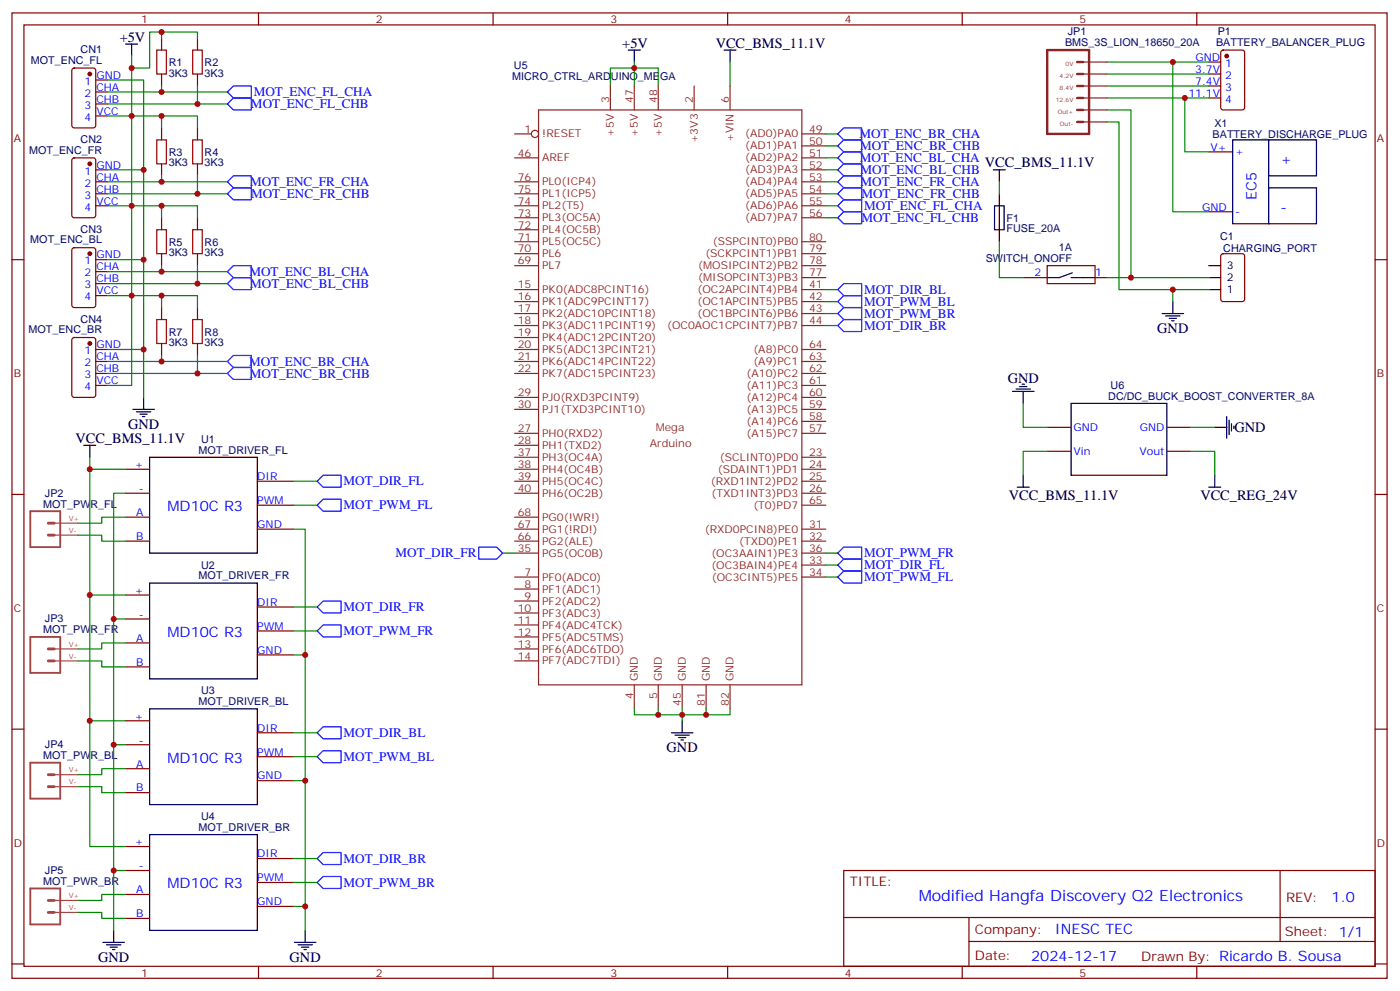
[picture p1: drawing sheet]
<svg xmlns="http://www.w3.org/2000/svg" width="413mm" height="292mm" viewBox="0 0 413 292" stroke-linecap="round" stroke-linejoin="round" font-family="sans-serif">
<g fill="none" stroke="#870000" stroke-width=".35">
<path d="M3.5 3.8h405.4v284.3h-405.4zM7.1 7.3h398.2v277.3h-398.2zM47.6 11.2v3.5M58.2 11.2v3.5M76.2 3.8v3.5M145.3 3.8v3.5M214.5 3.8v3.5M283.6 3.8v3.5M352.8 3.8v3.5M356.3 18.3h3.5M360.1 15l.4-.3h5.7l.6 .5 .1 16.5-.5 .6-5.9 .1-.6-.5-.1-16.4zM21.4 20.2l.5-.2h5.6l.7 .5v16.5l-.4 .6-5.9 .1-.7-.5v-16.5z"/>
<path d="M28.2 23.6h3.5M28.2 27.1h3.5M28.2 30.6h3.5M28.2 34.1h3.5M47.6 21.8v3.5M47.6 37.7v3.5M58.2 21.8v3.5M58.2 37.7v3.5M356.3 28.9h3.5M356.3 25.3h3.5M356.3 21.8h3.5M21.4 46.7l.5-.2h5.6l.7 .4v16.5l-.4 .7h-5.9l-.7-.4v-16.5z"/>
<path d="M28.2 50h3.5M28.2 53.6h3.5M28.2 57.1h3.5M47.6 48.3v3.5M58.2 48.3v3.5M356.3 44.7h7.1M3.5 76.5h3.6M21.4 73.2l.5-.2h5.6l.7 .4v16.5l-.4 .6-5.9 .1-.7-.5v-16.4zM28.2 76.5h3.5M28.2 60.6h3.5M47.6 64.1v3.6M47.6 74.7v3.5"/>
<path d="M58.2 64.1v3.6M58.2 74.7v3.5M308.7 78.2h14.1v5.3h-14.1zM356.3 62.4h7.1M360.1 74.9l.4-.2h5.7l.6 .4 .1 13-.5 .7h-5.9l-.6-.4-.1-13zM405.3 76.5h3.6M21.4 99.6l.5-.2h5.6l.7 .4v16.5l-.4 .7-5.9 .1-.7-.5v-16.5zM28.2 80h3.5M28.2 83.5h3.5M28.2 87.1h3.5M47.6 90.6v3.5M58.2 90.6v3.5"/>
<path d="M301.6 81.8h7.1M322.8 81.8h3.5M28.2 102.9h3.5M28.2 106.5h3.5M28.2 110h3.5M28.2 113.5h3.5M47.6 101.2v3.5M58.2 101.2v3.5M37 138.2h7.1M308.7 125.9h7M308.7 132.9h7M344 125.9h7"/>
<path d="M344 132.9h7M3.5 145.6h3.6M37 145.3h7.1M37 152.3h7.1M37 159.4h7.1M75.8 141.7h10.6M75.8 148.8h10.6M75.8 155.9h10.6M405.3 145.6h3.6M37 175.3h7.1M75.8 178.8h10.6M37 182.3h7.1"/>
<path d="M37 189.4h7.1M37 196.4h7.1M75.8 185.8h10.6M75.8 192.9h10.6M3.5 214.8h3.6M37 212.3h7.1M37 219.4h7.1M75.8 215.8h10.6M405.3 214.8h3.6M37 226.4h7.1M37 233.5h7.1M75.8 222.9h10.6"/>
<path d="M75.8 229.9h10.6M37 249.3h7.1M37 256.4h7.1M75.8 252.9h10.6M75.8 259.9h10.6M248.7 256.4h156.6v28.2h-156.6zM377.3 256.4v20.9M37 263.5h7.1M37 270.5h7.1M75.8 267h10.6M248.7 270.2h156.5M285.6 277.3h119.6"/>
<path d="M285.6 270.2v14.2M3.5 283.9h3.6M76.2 284.6v3.5M145.3 284.6v3.5M214.5 284.6v3.5M283.6 284.6v3.5M352.8 284.6v3.5M405.3 283.9h3.6"/>
</g>
<g fill="none" stroke="#000" stroke-width=".35">
<path d="M37 13h3.6M38.8 13v3.5M185.2 14.7h3.5M187 14.7v3.6M213.4 14.7h3.6M215.2 14.7v3.6M292.8 50h3.5M294.6 50v3.6M294.6 57.1v14.1M363.4 41.2h10.5v24.7h-10.5zM373.9 41.2h14.2v10.6h-14.2zM373.9 55.3h14.2v10.6h-14.2z"/>
<path d="M293.2 60.6h2.8v7.1h-2.8zM356.3 78.2h3.5M315.7 81.8h7.1M316.1 80.4l-3.9 1.4h-3.5M342.5 92.4h6.4M343.6 93.1h4.2M344.7 93.8h2.1M345.4 94.5h.7M345.7 88.8v3.6M356.3 81.8h3.5M356.3 85.3h3.5M42.3 117.1v3.5"/>
<path d="M298.4 115.3h6.4M299.5 114.6h4.2M300.6 113.9h2.1M301.3 113.2h.7M301.6 115.3v3.5M315.7 118.8h28.3v21.2h-28.3zM24.7 131.2h3.5M26.5 131.2v3.5M39.2 120.6h6.3M40.2 121.3h4.2M41.3 122h2.1M42 122.7h.7"/>
<path d="M44.1 134.7h31.7v28.2h-31.7zM301.6 140v3.5M358.1 125.9h3.5M358.1 140v3.5M361.6 122.7v6.3M362.3 123.8v4.2M363 124.8v2.1M363.7 125.5v.7M299.9 143.5h3.5M356.3 143.5h3.5M44.1 171.7h31.7v28.3h-31.7zM44.1 208.8h31.7v28.2h-31.7z"/>
<path d="M197.9 215.8h6.4M199 216.5h4.2M200 217.2h2.1M200.7 217.9h.7M201.1 212.3v3.5M44.1 245.8h31.7v28.2h-31.7zM30.3 277.6h6.4M31.4 278.3h4.2M32.5 279h2.1M33.2 279.7h.7M33.5 274v3.6M86.8 277.6h6.3"/>
<path d="M87.8 278.3h4.3M88.9 279h2.1M89.6 279.7h.7M90 274v3.6"/>
</g>
<g fill="none" stroke="#8c2424" stroke-width=".35">
<path d="M319.3 18.3h7M151.7 39.4h4.9M158.7 32.4h77.7v169.3h-77.7zM179.9 25.3v7.1M187 25.3v7.1M194 25.3v7.1M204.6 25.3v7.1M215.2 25.3v7.1M236.4 39.4h7M319.3 32.4h7M319.3 35.9h7M319.3 28.9h7"/>
<path d="M319.3 25.3h7M319.3 21.8h7M151.7 57.1h7M151.7 53.6h7M151.7 46.5h7M236.4 57.1h7M236.4 53.6h7M236.4 50h7M236.4 46.5h7M236.4 43h7M151.7 64.1h7M151.7 60.6h7"/>
<path d="M151.7 74.7h7M151.7 71.2h7M151.7 67.7h7M151.7 78.2h7M236.4 64.1h7M236.4 60.6h7M236.4 74.7h7M236.4 71.2h7M236.4 78.2h7M151.7 85.3h7M151.7 88.8h7M151.7 92.4h7"/>
<path d="M151.7 95.9h7M151.7 99.4h7M236.4 81.8h7M236.4 85.3h7M236.4 88.8h7M236.4 92.4h7M236.4 95.9h7M151.7 117.1h7M151.7 102.9h7M151.7 106.5h7M151.7 110h7M236.4 117.1h7"/>
<path d="M236.4 102.9h7M236.4 106.5h7M236.4 110h7M236.4 113.5h7M151.7 127.6h7M151.7 131.2h7M151.7 138.2h7M151.7 120.6h7M151.7 134.7h7M236.4 127.6h7M236.4 138.2h7M236.4 120.6h7"/>
<path d="M236.4 124.1h7M236.4 134.7h7M151.7 141.7h7M151.7 145.3h7M151.7 155.9h7M151.7 159.4h7M151.7 152.3h7M236.4 141.7h7M236.4 145.3h7M236.4 148.8h7M236.4 155.9h7M236.4 159.4h7"/>
<path d="M151.7 170h7M151.7 177h7M151.7 173.5h7M151.7 162.9h7M236.4 170h7M236.4 162.9h7M236.4 166.4h7M151.7 184.1h7M151.7 180.6h7M151.7 187.6h7M151.7 191.1h7M151.7 194.7h7"/>
<path d="M187 201.7v7.1M194 201.7v7.1M201.1 201.7v7.1M208.1 201.7v7.1M215.2 201.7v7.1"/>
<circle cx="157.7" cy="39.4" r="1.06"/>
</g>
<path d="M308.7 14.7h12.3v24.7h-12.3zM317.5 18.3h1.8M317.5 28.9h1.8M317.5 32.4h1.8M317.5 35.9h1.8M317.5 21.8h1.8M317.5 25.3h1.8" fill="none" stroke="#8c2424" stroke-width=".71"/>
<g fill="#870000" stroke="#870000" stroke-width=".35">
<circle cx="361.6" cy="16.5" r=".53"/>
<circle cx="26.5" cy="21.8" r=".53"/>
<circle cx="26.5" cy="48.3" r=".53"/>
<circle cx="26.5" cy="74.7" r=".53"/>
<circle cx="26.5" cy="101.2" r=".53"/>
</g>
<path d="M8.9 150.6h8.9v10.5h-8.9zM8.9 187.6h8.9v10.6h-8.9zM8.9 224.6h8.9v10.6h-8.9zM8.9 261.7h8.9v10.6h-8.9z" fill="none" stroke="#a64a4a" stroke-width=".56"/>
<path d="M14.2 154.1h1.8M14.2 157.6h1.8M14.2 191.1h1.8M14.2 194.7h1.8M14.2 228.2h1.8M14.2 231.7h1.8M14.2 265.2h1.8M14.2 268.7h1.8" fill="none" stroke="#a64a4a" stroke-width=".85"/>
<path d="M16 157.6h6.9M16 154.1h6.9M16 194.7h6.9M16 191.1h6.9M16 231.7h6.9M16 228.2h6.9M16 268.7h6.9M16 265.2h6.9" fill="none" stroke="#a64a4a" stroke-width=".35"/>
<g fill="none" stroke="#008700" stroke-width=".35">
<path d="M38.8 16.5v17.6h-7.1M47.6 9.5v1.7M58.2 11.2v-1.7h-14.1v10.5h-5.3M187 18.3v1.7h-7.1v5.3M215.2 18.3v7M326.3 18.3h30M345.7 18.3v44.1h10.6M31.7 23.6h10.6v93.5M31.7 27.1h35.3M31.7 30.6h35.3M47.6 37.7v-3.6h-8.8v26.5h-7.1M47.6 34.1h10.6v3.6"/>
<path d="M47.6 25.3v1.8M58.2 25.3v5.3M187 25.3v-5.3h7v5.3M243.4 39.4h3.5M326.3 35.9h3.5v49.4h26.5M326.3 32.4h7.1v49.4h22.9M326.3 21.8h30M326.3 25.3h30M326.3 28.9h30M349.2 28.9v15.8h7.1M31.7 50h10.6M31.7 53.6h35.3"/>
<path d="M31.7 57.1h35.3M47.6 51.8v1.8M58.2 51.8v5.3M243.4 50h3.5M243.4 53.6h3.5M243.4 57.1h3.5M243.4 43h3.5M243.4 46.5h3.5M294.6 53.6v3.5M31.7 76.5h10.6M47.6 64.1v-3.5h-8.8v26.5h-7.1M47.6 60.6h10.6v3.5"/>
<path d="M47.6 78.2v1.8M58.2 78.2v5.3M243.4 60.6h3.5M243.4 64.1h3.5M294.6 71.2v10.6h7M31.7 80h35.3M31.7 83.5h35.3M47.6 90.6v-3.5h-8.8v26.4h-7.1M47.6 87.1h10.6v3.5M243.4 92.4h3.5M243.4 88.8h3.5M243.4 85.3h3.5"/>
<path d="M243.4 95.9h3.5M326.3 81.8h7.1M345.7 85.3v3.5M31.7 102.9h10.6M31.7 106.5h35.3M31.7 110h35.3M47.6 104.7v1.8M58.2 104.7v5.3M301.6 118.8v7.1h7.1M26.5 134.7v3.5h10.5M26.5 138.2v37.1h10.5M308.7 132.9h-7.1v7.1"/>
<path d="M351 132.9h7.1v7.1M351 125.9h7.1M22.9 157.6h7.1v1.8h7M37 152.3h-7v1.8h-7.1M37 145.3h-3.5v37M86.4 155.9h3.6v37M86.4 148.8h7.1M86.4 141.7h7.1M26.5 175.3v37h10.5M86.4 178.8h7.1M148.2 162.9h3.5M243.4 162.9h3.5"/>
<path d="M243.4 170h3.5M243.4 166.4h3.5M22.9 194.7h7.1v1.7h7M37 189.4h-7v1.7h-7.1M37 182.3h-3.5v37.1M86.4 192.9h3.6v37M86.4 185.8h7.1M26.5 212.3v37h10.5M37 219.4h-3.5v37M86.4 215.8h7.1M187 208.8v1.7h21.1v-1.7M194 208.8v1.7"/>
<path d="M201.1 208.8v3.5M215.2 208.8v1.7h-7.1M22.9 231.7h7.1v1.8h7M37 226.4h-7v1.8h-7.1M86.4 229.9h3.6v37.1M86.4 222.9h7.1M37 256.4h-3.5v17.6M86.4 252.9h7.1M86.4 259.9h7.1M22.9 268.7h7.1v1.8h7M37 263.5h-7v1.7h-7.1M86.4 267h3.6v7"/>
</g>
<g fill="none" stroke="#00f" stroke-width=".35">
<path d="M68.8 25.3h5.3v3.6h-5.3l-1.8-1.8zM68.8 28.9h5.3v3.5h-5.3l-1.8-1.8zM248.7 37.7h5.3v3.5h-5.3l-1.8-1.8zM68.8 51.8h5.3v3.5h-5.3l-1.8-1.7zM68.8 55.3h5.3v3.5h-5.3l-1.8-1.7zM248.7 41.2h5.3v3.5h-5.3l-1.8-1.7zM248.7 44.7h5.3v3.6h-5.3l-1.8-1.8zM248.7 48.3h5.3v3.5h-5.3l-1.8-1.8zM248.7 51.8h5.3v3.5h-5.3l-1.8-1.7zM248.7 55.3h5.3v3.5h-5.3l-1.8-1.7zM248.7 58.8h5.3v3.6h-5.3l-1.8-1.8zM68.8 78.2h5.3v3.6h-5.3l-1.8-1.8z"/>
<path d="M248.7 62.4h5.3v3.5h-5.3l-1.8-1.8zM68.8 81.8h5.3v3.5h-5.3l-1.8-1.8zM248.7 90.6h5.3v3.5h-5.3l-1.8-1.7zM248.7 87.1h5.3v3.5h-5.3l-1.8-1.8zM248.7 94.1h5.3v3.5h-5.3l-1.8-1.7zM248.7 83.5h5.3v3.6h-5.3l-1.8-1.8zM68.8 104.7h5.3v3.5h-5.3l-1.8-1.7zM68.8 108.2h5.3v3.6h-5.3l-1.8-1.8zM95.2 140h5.3v3.5h-5.3l-1.7-1.8zM95.2 147h5.3v3.6h-5.3l-1.7-1.8zM95.2 177h5.3v3.6h-5.3l-1.7-1.8zM141.1 161.1h5.3l1.8 1.8-1.8 1.8h-5.3z"/>
<path d="M248.7 161.1h5.3v3.6h-5.3l-1.8-1.8zM248.7 168.2h5.3v3.5h-5.3l-1.8-1.7zM248.7 164.7h5.3v3.5h-5.3l-1.8-1.8zM95.2 184.1h5.3v3.5h-5.3l-1.7-1.8zM95.2 214.1h5.3v3.5h-5.3l-1.7-1.8zM95.2 221.1h5.3v3.5h-5.3l-1.7-1.7zM93.5 259.9l1.7-1.7h5.3v3.5h-5.3zM95.2 251.1h5.3v3.5h-5.3l-1.7-1.7z"/>
</g>
<path d="M46.2 14.7h2.8v7.1h-2.8zM56.8 14.7h2.8v7.1h-2.8zM46.2 41.2h2.8v7.1h-2.8zM56.8 41.2h2.8v7.1h-2.8zM46.2 67.7h2.8v7h-2.8zM56.8 67.7h2.8v7h-2.8zM46.2 94.1h2.8v7.1h-2.8zM56.8 94.1h2.8v7.1h-2.8z" fill="none" stroke="#a10000" stroke-width=".35"/>
<g fill="#c00">
<circle cx="42.3" cy="50" r=".88"/>
<circle cx="42.3" cy="76.5" r=".88"/>
<circle cx="42.3" cy="102.9" r=".88"/>
<circle cx="38.8" cy="34.1" r=".88"/>
<circle cx="38.8" cy="60.6" r=".88"/>
<circle cx="38.8" cy="87.1" r=".88"/>
<circle cx="26.5" cy="138.2" r=".88"/>
<circle cx="26.5" cy="175.3" r=".88"/>
<circle cx="26.5" cy="212.3" r=".88"/>
<circle cx="33.5" cy="256.4" r=".88"/>
<circle cx="33.5" cy="219.4" r=".88"/>
<circle cx="33.5" cy="182.3" r=".88"/>
<circle cx="90" cy="267" r=".88"/>
<circle cx="90" cy="229.9" r=".88"/>
<circle cx="90" cy="192.9" r=".88"/>
<circle cx="187" cy="20" r=".88"/>
<circle cx="201.1" cy="210.5" r=".88"/>
<circle cx="194" cy="210.5" r=".88"/>
<circle cx="208.1" cy="210.5" r=".88"/>
<circle cx="349.3" cy="28.9" r=".88"/>
<circle cx="345.7" cy="18.3" r=".88"/>
<circle cx="345.7" cy="85.3" r=".88"/>
<circle cx="333.4" cy="81.8" r=".88"/>
<circle cx="38.8" cy="20" r=".88"/>
<circle cx="47.6" cy="9.5" r=".88"/>
<circle cx="47.6" cy="27.1" r=".88"/>
<circle cx="58.2" cy="30.6" r=".88"/>
<circle cx="47.6" cy="34.1" r=".88"/>
<circle cx="47.6" cy="53.6" r=".88"/>
<circle cx="58.2" cy="57.1" r=".88"/>
<circle cx="47.6" cy="60.6" r=".88"/>
<circle cx="47.6" cy="80" r=".88"/>
<circle cx="58.2" cy="83.5" r=".88"/>
<circle cx="47.6" cy="87.1" r=".88"/>
<circle cx="47.6" cy="106.5" r=".88"/>
<circle cx="58.2" cy="110" r=".88"/>
</g>
<text font-size="4.6" fill="#00f" x="270.8" y="265.4">Modified Hangfa Discovery Q2 Electronics</text>
<g font-size="4.2">
<text x="35.3" y="12.3">+5V</text>
<text x="183.4" y="14">+5V</text>
<text x="211" y="14">VCC_BMS_11.1V</text>
<text x="290.3" y="49.3">VCC_BMS_11.1V</text>
<text x="341.1" y="98">GND</text>
<text x="297" y="112.8">GND</text>
<text x="22.2" y="130.5">VCC_BMS_11.1V</text>
<text x="37.7" y="126.2">GND</text>
<text x="363.9" y="127.3">GND</text>
<text x="297.4" y="147.4">VCC_BMS_11.1V</text>
<text x="353.8" y="147.4">VCC_REG_24V</text>
<text x="196.5" y="221.5">GND</text>
<text x="28.9" y="283.2">GND</text>
<text x="85.4" y="283.2">GND</text>
</g>
<g font-size="4.2" fill="#00f">
<text x="377.5" y="48.3">+</text>
<text x="370.4" y="58.8" transform="rotate(-90 370.4 58.8)">EC5</text>
<text x="377.5" y="62.4">-</text>
<text x="49.4" y="150.6">MD10C R3</text>
<text x="49.4" y="187.6">MD10C R3</text>
<text x="49.4" y="224.6">MD10C R3</text>
<text x="49.4" y="261.7">MD10C R3</text>
<text x="392.5" y="265.7">1.0</text>
<text x="310.9" y="275.2">INESC TEC</text>
<text x="304" y="283">2024-12-17</text>
</g>
<g font-size="3.9" fill="#00f">
<text x="74.8" y="28.4">MOT_ENC_FL_CHA</text>
<text x="74" y="31.9">MOT_ENC_FL_CHB</text>
<text x="253.4" y="40.7">MOT_ENC_BR_CHA</text>
<text x="253.4" y="47.7">MOT_ENC_BL_CHA</text>
<text x="253.6" y="44.2">MOT_ENC_BR_CHB</text>
<text x="253.7" y="51.3">MOT_ENC_BL_CHB</text>
<text x="73.8" y="54.9">MOT_ENC_FR_CHA</text>
<text x="74" y="58.4">MOT_ENC_FR_CHB</text>
<text x="253.7" y="54.9">MOT_ENC_FR_CHA</text>
<text x="253.9" y="58.4">MOT_ENC_FR_CHB</text>
<text x="253.9" y="65.4">MOT_ENC_FL_CHB</text>
<text x="254.7" y="61.9">MOT_ENC_FL_CHA</text>
<text x="73.5" y="81.3">MOT_ENC_BL_CHA</text>
<text x="73.8" y="84.8">MOT_ENC_BL_CHB</text>
<text x="254.7" y="86.6">MOT_DIR_BL</text>
<text x="254.7" y="93.6">MOT_PWM_BR</text>
<text x="254.7" y="90.1">MOT_PWM_BL</text>
<text x="254.7" y="97.1">MOT_DIR_BR</text>
<text x="73.4" y="107.7">MOT_ENC_BR_CHA</text>
<text x="73.7" y="111.2">MOT_ENC_BR_CHB</text>
<text x="101.2" y="143">MOT_DIR_FL</text>
<text x="101.2" y="150.1">MOT_PWM_FL</text>
<text x="116.6" y="164.2">MOT_DIR_FR</text>
<text x="254.7" y="164.2">MOT_PWM_FR</text>
<text x="254.7" y="167.7">MOT_DIR_FL</text>
<text x="254.7" y="171.2">MOT_PWM_FL</text>
<text x="101.2" y="180">MOT_DIR_FR</text>
<text x="101.2" y="187.1">MOT_PWM_FR</text>
<text x="101.2" y="217.1">MOT_DIR_BL</text>
<text x="101.2" y="224.1">MOT_PWM_BL</text>
<text x="101.2" y="254.1">MOT_DIR_BR</text>
<text x="101.2" y="261.2">MOT_PWM_BR</text>
</g>
<g font-size="3.9" fill="#800">
<text x="250.5" y="261">TITLE:</text>
<text x="379.1" y="265.7">REV:</text>
<text x="287.4" y="275.2">Company:</text>
<text x="378.7" y="275.8">Sheet: 1/1</text>
<text x="287.4" y="282.9">Date:</text>
<text x="336.4" y="282.9">Drawn By: Ricardo B. Sousa</text>
</g>
<g font-size="3.2" fill="#800">
<text x="41.6" y="6.8">1</text>
<text x="110.8" y="6.8">2</text>
<text x="179.9" y="6.8">3</text>
<text x="249.1" y="6.8">4</text>
<text x="318.2" y="6.8">5</text>
<text x="4.1" y="41.9">A</text>
<text x="405.9" y="41.9">A</text>
<text x="4.1" y="111.1">B</text>
<text x="405.9" y="111.1">B</text>
<text x="4.1" y="180.2">C</text>
<text x="405.9" y="180.2">C</text>
<text x="4.1" y="249.3">D</text>
<text x="405.9" y="249.3">D</text>
<text x="41.6" y="287.6">1</text>
<text x="110.8" y="287.6">2</text>
<text x="179.9" y="287.6">3</text>
<text x="249.1" y="287.6">4</text>
<text x="318.2" y="287.6">5</text>
</g>
<g font-size="3.2" fill="#000080">
<text x="314.8" y="10.4">JP1</text>
<text x="359" y="10.4">P1</text>
<text x="23.8" y="15.6">CN1</text>
<text x="313.9" y="13.7">BMS_3S_LION_18650_20A</text>
<text x="358.5" y="13.6">BATTERY_BALANCER_PLUG</text>
<text x="9.1" y="18.8">MOT_ENC_FL</text>
<text x="49.7" y="22.6">3K3</text>
<text x="49.7" y="19.4">R1</text>
<text x="60.3" y="22.6">3K3</text>
<text x="60.3" y="19.4">R2</text>
<text x="151" y="23.6">MICRO_CTRL_ARDUINO_MEGA</text>
<text x="151.5" y="20.3">U5</text>
<text x="357.5" y="40.6">BATTERY_DISCHARGE_PLUG</text>
<text x="358" y="37.4">X1</text>
<text x="8.6" y="45.3">MOT_ENC_FR</text>
<text x="23.8" y="42.1">CN2</text>
<text x="49.7" y="45.9">R3</text>
<text x="60.3" y="45.9">R4</text>
<text x="49.7" y="49">3K3</text>
<text x="60.3" y="49">3K3</text>
<text x="296.7" y="65.3">F1</text>
<text x="8.9" y="71.7">MOT_ENC_BL</text>
<text x="23.8" y="68.5">CN3</text>
<text x="296.7" y="68.4">FUSE_20A</text>
<text x="359.6" y="70.6">C1</text>
<text x="49.7" y="75.5">3K3</text>
<text x="49.7" y="72.4">R5</text>
<text x="60.3" y="75.5">3K3</text>
<text x="60.3" y="72.4">R6</text>
<text x="290.6" y="77.2">SWITCH_ONOFF</text>
<text x="312.1" y="74.1">1A</text>
<text x="360.6" y="74.1">CHARGING_PORT</text>
<text x="23.8" y="95">CN4</text>
<text x="8.4" y="98.2">MOT_ENC_BR</text>
<text x="49.7" y="101.9">3K3</text>
<text x="49.7" y="98.8">R7</text>
<text x="60.3" y="101.9">3K3</text>
<text x="60.3" y="98.8">R8</text>
<text x="326.7" y="117.8">DC/DC_BUCK_BOOST_CONVERTER_8A</text>
<text x="327.4" y="114.6">U6</text>
<text x="59.3" y="130.5">U1</text>
<text x="58.6" y="133.6">MOT_DRIVER_FL</text>
<text x="12.8" y="149.5">MOT_PWR_FL</text>
<text x="13.3" y="146.3">JP2</text>
<text x="59.3" y="167.5">U2</text>
<text x="58.6" y="170.7">MOT_DRIVER_FR</text>
<text x="13.3" y="183.3">JP3</text>
<text x="12.8" y="186.5">MOT_PWR_FR</text>
<text x="58.6" y="207.7">MOT_DRIVER_BL</text>
<text x="59.3" y="204.5">U3</text>
<text x="13.3" y="220.4">JP4</text>
<text x="12.8" y="223.6">MOT_PWR_BL</text>
<text x="58.6" y="244.8">MOT_DRIVER_BR</text>
<text x="59.3" y="241.6">U4</text>
<text x="13.3" y="257.4">JP5</text>
<text x="12.8" y="260.6">MOT_PWR_BR</text>
</g>
<g font-size="3.2" fill="#00f">
<text x="352.4" y="17.9">GND</text>
<text x="28.4" y="23.2">GND</text>
<text x="352.3" y="21.4">3.7V</text>
<text x="361.1" y="23.2">2</text>
<text x="361.1" y="19.7">1</text>
<text x="24.9" y="25">1</text>
<text x="24.9" y="28.5">2</text>
<text x="28.4" y="26.7">CHA</text>
<text x="350.3" y="28.5">11.1V</text>
<text x="352.3" y="25">7.4V</text>
<text x="361.1" y="26.7">3</text>
<text x="24.9" y="32">3</text>
<text x="24.9" y="35.6">4</text>
<text x="28.4" y="30.3">CHB</text>
<text x="28.4" y="33.8">VCC</text>
<text x="361.1" y="30.3">4</text>
<text x="356.8" y="44.4">V+</text>
<text x="364.1" y="45.8">+</text>
<text x="24.9" y="51.4">1</text>
<text x="28.4" y="49.7">GND</text>
<text x="28.4" y="53.2">CHA</text>
<text x="24.9" y="55">2</text>
<text x="24.9" y="58.5">3</text>
<text x="28.4" y="56.7">CHB</text>
<text x="24.9" y="62">4</text>
<text x="28.4" y="60.3">VCC</text>
<text x="354.3" y="62">GND</text>
<text x="364.1" y="63.4">-</text>
<text x="24.9" y="77.9">1</text>
<text x="28.4" y="76.1">GND</text>
<text x="24.9" y="81.4">2</text>
<text x="28.4" y="79.7">CHA</text>
<text x="28.4" y="83.2">CHB</text>
<text x="304.9" y="81.4">2</text>
<text x="322.8" y="81.4">1</text>
<text x="24.9" y="84.9">3</text>
<text x="24.9" y="88.5">4</text>
<text x="28.4" y="86.7">VCC</text>
<text x="24.9" y="104.4">1</text>
<text x="24.9" y="107.9">2</text>
<text x="28.4" y="102.6">GND</text>
<text x="28.4" y="106.1">CHA</text>
<text x="24.9" y="111.4">3</text>
<text x="28.4" y="109.6">CHB</text>
<text x="28.4" y="113.2">VCC</text>
<text x="24.9" y="114.9">4</text>
<text x="316.4" y="126.9">GND</text>
<text x="336" y="126.9">GND</text>
<text x="39.7" y="137.9">+</text>
<text x="316.4" y="134">Vin</text>
<text x="335.9" y="134">Vout</text>
<text x="75.8" y="141.4">DIR</text>
<text x="40.9" y="144.9">-</text>
<text x="75.8" y="148.4">PWM</text>
<text x="40.2" y="152">A</text>
<text x="75.8" y="155.5">GND</text>
<text x="40.2" y="159">B</text>
<text x="39.7" y="174.9">+</text>
<text x="75.8" y="178.4">DIR</text>
<text x="40.9" y="182">-</text>
<text x="75.8" y="185.5">PWM</text>
<text x="40.2" y="189">A</text>
<text x="40.2" y="196.1">B</text>
<text x="75.8" y="192.5">GND</text>
<text x="39.7" y="211.9">+</text>
<text x="75.8" y="215.5">DIR</text>
<text x="40.9" y="219">-</text>
<text x="40.2" y="226.1">A</text>
<text x="75.8" y="222.5">PWM</text>
<text x="40.2" y="233.1">B</text>
<text x="75.8" y="229.6">GND</text>
<text x="39.7" y="249">+</text>
<text x="40.9" y="256">-</text>
<text x="75.8" y="252.5">DIR</text>
<text x="40.2" y="263.1">A</text>
<text x="75.8" y="259.6">PWM</text>
<text x="75.8" y="266.6">GND</text>
<text x="40.2" y="270.2">B</text>
</g>
<g font-size="3.2" fill="#8d2323">
<text x="179.6" y="30.3" transform="rotate(-90 179.6 30.3)">3</text>
<text x="186.6" y="30.3" transform="rotate(-90 186.6 30.3)">47</text>
<text x="193.7" y="30.3" transform="rotate(-90 193.7 30.3)">48</text>
<text x="204.3" y="30.3" transform="rotate(-90 204.3 30.3)">2</text>
<text x="214.8" y="30.3" transform="rotate(-90 214.8 30.3)">6</text>
<text x="154.6" y="39.1">1</text>
<text x="159.8" y="40.5">!RESET</text>
<text x="181" y="40.2" transform="rotate(-90 181 40.2)">+5V</text>
<text x="188" y="40.2" transform="rotate(-90 188 40.2)">+5V</text>
<text x="195.1" y="40.2" transform="rotate(-90 195.1 40.2)">+5V</text>
<text x="216.3" y="41.9" transform="rotate(-90 216.3 41.9)">+VIN</text>
<text x="219.7" y="40.5">(AD0)PA0</text>
<text x="238.5" y="39.1">49</text>
<text x="152.6" y="46.1">46</text>
<text x="159.8" y="47.6">AREF</text>
<text x="205.7" y="42.2" transform="rotate(-90 205.7 42.2)">+3V3</text>
<text x="219.7" y="47.6">(AD2)PA2</text>
<text x="219.7" y="44">(AD1)PA1</text>
<text x="238.5" y="46.1">51</text>
<text x="238.5" y="42.6">50</text>
<text x="152.6" y="53.2">76</text>
<text x="219.7" y="51.1">(AD3)PA3</text>
<text x="238.5" y="53.2">53</text>
<text x="238.5" y="49.7">52</text>
<text x="152.6" y="56.7">75</text>
<text x="159.8" y="54.6">PL0(ICP4)</text>
<text x="159.8" y="58.1">PL1(ICP5)</text>
<text x="219.7" y="58.1">(AD5)PA5</text>
<text x="219.7" y="54.6">(AD4)PA4</text>
<text x="238.5" y="56.7">54</text>
<text x="152.6" y="60.3">74</text>
<text x="152.6" y="63.8">73</text>
<text x="159.8" y="61.7">PL2(T5)</text>
<text x="159.8" y="65.2">PL3(OC5A)</text>
<text x="219.7" y="65.2">(AD7)PA7</text>
<text x="219.7" y="61.7">(AD6)PA6</text>
<text x="238.5" y="63.8">56</text>
<text x="238.5" y="60.3">55</text>
<text x="152.6" y="67.3">72</text>
<text x="152.6" y="70.8">71</text>
<text x="159.8" y="68.7">PL4(OC5B)</text>
<text x="238.5" y="70.8">80</text>
<text x="152.6" y="74.4">70</text>
<text x="152.6" y="77.9">69</text>
<text x="159.8" y="72.2">PL5(OC5C)</text>
<text x="159.8" y="75.8">PL6</text>
<text x="207.9" y="75.8">(SCKPCINT1)PB1</text>
<text x="210.2" y="72.2">(SSPCINT0)PB0</text>
<text x="238.5" y="74.4">79</text>
<text x="238.5" y="77.9">78</text>
<text x="159.8" y="79.3">PL7</text>
<text x="205.8" y="82.8">(MISOPCINT3)PB3</text>
<text x="205.8" y="79.3">(MOSIPCINT2)PB2</text>
<text x="238.5" y="81.4">77</text>
<text x="152.6" y="84.9">15</text>
<text x="152.6" y="88.5">16</text>
<text x="159.8" y="86.4">PK0(ADC8PCINT16)</text>
<text x="159.8" y="89.9">PK1(ADC9PCINT17)</text>
<text x="205.6" y="86.4">(OC2APCINT4)PB4</text>
<text x="205.6" y="89.9">(OC1APCINT5)PB5</text>
<text x="238.5" y="84.9">41</text>
<text x="238.5" y="88.5">42</text>
<text x="152.6" y="92">17</text>
<text x="152.6" y="95.5">18</text>
<text x="159.8" y="93.4">PK2(ADC10PCINT18)</text>
<text x="205.6" y="93.4">(OC1BPCINT6)PB6</text>
<text x="238.5" y="92">43</text>
<text x="238.5" y="95.5">44</text>
<text x="152.6" y="99.1">19</text>
<text x="159.8" y="96.9">PK3(ADC11PCINT19)</text>
<text x="159.8" y="100.5">PK4(ADC12PCINT20)</text>
<text x="196.7" y="96.9">(OC0AOC1CPCINT7)PB7</text>
<text x="152.6" y="102.6">20</text>
<text x="152.6" y="106.1">21</text>
<text x="159.8" y="104">PK5(ADC13PCINT21)</text>
<text x="159.8" y="107.5">PK6(ADC14PCINT22)</text>
<text x="222.1" y="104">(A8)PC0</text>
<text x="222.1" y="107.5">(A9)PC1</text>
<text x="238.5" y="102.6">64</text>
<text x="238.5" y="106.1">63</text>
<text x="152.6" y="109.6">22</text>
<text x="159.8" y="111.1">PK7(ADC15PCINT23)</text>
<text x="220.1" y="111.1">(A10)PC2</text>
<text x="238.5" y="109.6">62</text>
<text x="238.5" y="113.2">61</text>
<text x="152.6" y="116.7">29</text>
<text x="159.8" y="118.1">PJ0(RXD3PCINT9)</text>
<text x="220.1" y="114.6">(A11)PC3</text>
<text x="220.1" y="118.1">(A12)PC4</text>
<text x="238.5" y="116.7">60</text>
<text x="152.6" y="120.2">30</text>
<text x="159.8" y="121.6">PJ1(TXD3PCINT10)</text>
<text x="220.1" y="121.6">(A13)PC5</text>
<text x="220.1" y="125.2">(A14)PC6</text>
<text x="238.5" y="120.2">59</text>
<text x="238.5" y="123.8">58</text>
<text x="152.6" y="127.3">27</text>
<text x="152.6" y="130.8">28</text>
<text x="159.8" y="128.7">PH0(RXD2)</text>
<text x="191.6" y="131.5">Arduino</text>
<text x="193.3" y="126.9">Mega</text>
<text x="220.1" y="128.7">(A15)PC7</text>
<text x="238.5" y="127.3">57</text>
<text x="152.6" y="137.9">38</text>
<text x="152.6" y="134.3">37</text>
<text x="159.8" y="132.2">PH1(TXD2)</text>
<text x="159.8" y="135.7">PH3(OC4A)</text>
<text x="212.2" y="135.7">(SCLINT0)PD0</text>
<text x="238.5" y="134.3">23</text>
<text x="238.5" y="137.9">24</text>
<text x="152.6" y="141.4">39</text>
<text x="159.8" y="139.3">PH4(OC4B)</text>
<text x="159.8" y="142.8">PH5(OC4C)</text>
<text x="209.5" y="142.8">(RXD1INT2)PD2</text>
<text x="211.6" y="139.3">(SDAINT1)PD1</text>
<text x="238.5" y="141.4">25</text>
<text x="152.6" y="144.9">40</text>
<text x="159.8" y="146.3">PH6(OC2B)</text>
<text x="209.8" y="146.3">(TXD1INT3)PD3</text>
<text x="222.1" y="149.9">(T0)PD7</text>
<text x="238.5" y="144.9">26</text>
<text x="238.5" y="148.4">65</text>
<text x="152.6" y="152">68</text>
<text x="152.6" y="155.5">67</text>
<text x="159.8" y="153.4">PG0(!WR!)</text>
<text x="238.5" y="155.5">31</text>
<text x="152.6" y="159">66</text>
<text x="159.8" y="156.9">PG1(!RD!)</text>
<text x="159.8" y="160.4">PG2(ALE)</text>
<text x="207.8" y="156.9">(RXD0PCIN8)PE0</text>
<text x="217.9" y="160.4">(TXD0)PE1</text>
<text x="238.5" y="159">32</text>
<text x="152.6" y="162.6">35</text>
<text x="159.8" y="164">PG5(OC0B)</text>
<text x="209.7" y="167.5">(OC3BAIN4)PE4</text>
<text x="209.7" y="164">(OC3AAIN1)PE3</text>
<text x="238.5" y="162.6">36</text>
<text x="238.5" y="166.1">33</text>
<text x="154.6" y="169.6">7</text>
<text x="154.6" y="173.1">8</text>
<text x="159.8" y="171">PF0(ADC0)</text>
<text x="209.9" y="171">(OC3CINT5)PE5</text>
<text x="238.5" y="169.6">34</text>
<text x="154.6" y="176.7">9</text>
<text x="159.8" y="178.1">PF2(ADC2)</text>
<text x="159.8" y="174.6">PF1(ADC1)</text>
<text x="152.6" y="183.7">11</text>
<text x="152.6" y="180.2">10</text>
<text x="159.8" y="185.1">PF4(ADC4TCK)</text>
<text x="159.8" y="181.6">PF3(ADC3)</text>
<text x="152.6" y="187.3">12</text>
<text x="152.6" y="190.8">13</text>
<text x="159.8" y="188.7">PF5(ADC5TMS)</text>
<text x="152.6" y="194.3">14</text>
<text x="159.8" y="192.2">PF6(ADC6TDO)</text>
<text x="159.8" y="195.7">PF7(ADC7TDI)</text>
<text x="188" y="200.7" transform="rotate(-90 188 200.7)">GND</text>
<text x="195.1" y="200.7" transform="rotate(-90 195.1 200.7)">GND</text>
<text x="202.1" y="200.7" transform="rotate(-90 202.1 200.7)">GND</text>
<text x="209.2" y="200.7" transform="rotate(-90 209.2 200.7)">GND</text>
<text x="216.3" y="200.7" transform="rotate(-90 216.3 200.7)">GND</text>
<text x="186.6" y="205.9" transform="rotate(-90 186.6 205.9)">4</text>
<text x="193.7" y="205.9" transform="rotate(-90 193.7 205.9)">5</text>
<text x="200.7" y="207.9" transform="rotate(-90 200.7 207.9)">45</text>
<text x="207.8" y="207.9" transform="rotate(-90 207.8 207.9)">81</text>
<text x="214.8" y="207.9" transform="rotate(-90 214.8 207.9)">82</text>
</g>
<g font-size="3.2">
<text x="361.6" y="79.3">3</text>
<text x="361.6" y="82.8">2</text>
<text x="361.6" y="86.4">1</text>
</g>
<g font-size="2.1" fill="#a54b4b">
<text x="20.3" y="153.4">V+</text>
<text x="20.3" y="156.9">V-</text>
<text x="20.3" y="190.4">V+</text>
<text x="20.3" y="194">V-</text>
<text x="20.3" y="227.5">V+</text>
<text x="20.3" y="231">V-</text>
<text x="20.3" y="268.1">V-</text>
<text x="20.3" y="264.5">V+</text>
</g>
<g font-size="1.8" fill="#8d2323">
<text x="312.4" y="22.9">4.2V</text>
<text x="314.1" y="19.3">0V</text>
<text x="311.2" y="29.9">12.6V</text>
<text x="312.4" y="26.4">8.4V</text>
<text x="311.8" y="33.4">Out+</text>
<text x="312.4" y="37">Out-</text>
</g>
</svg>
